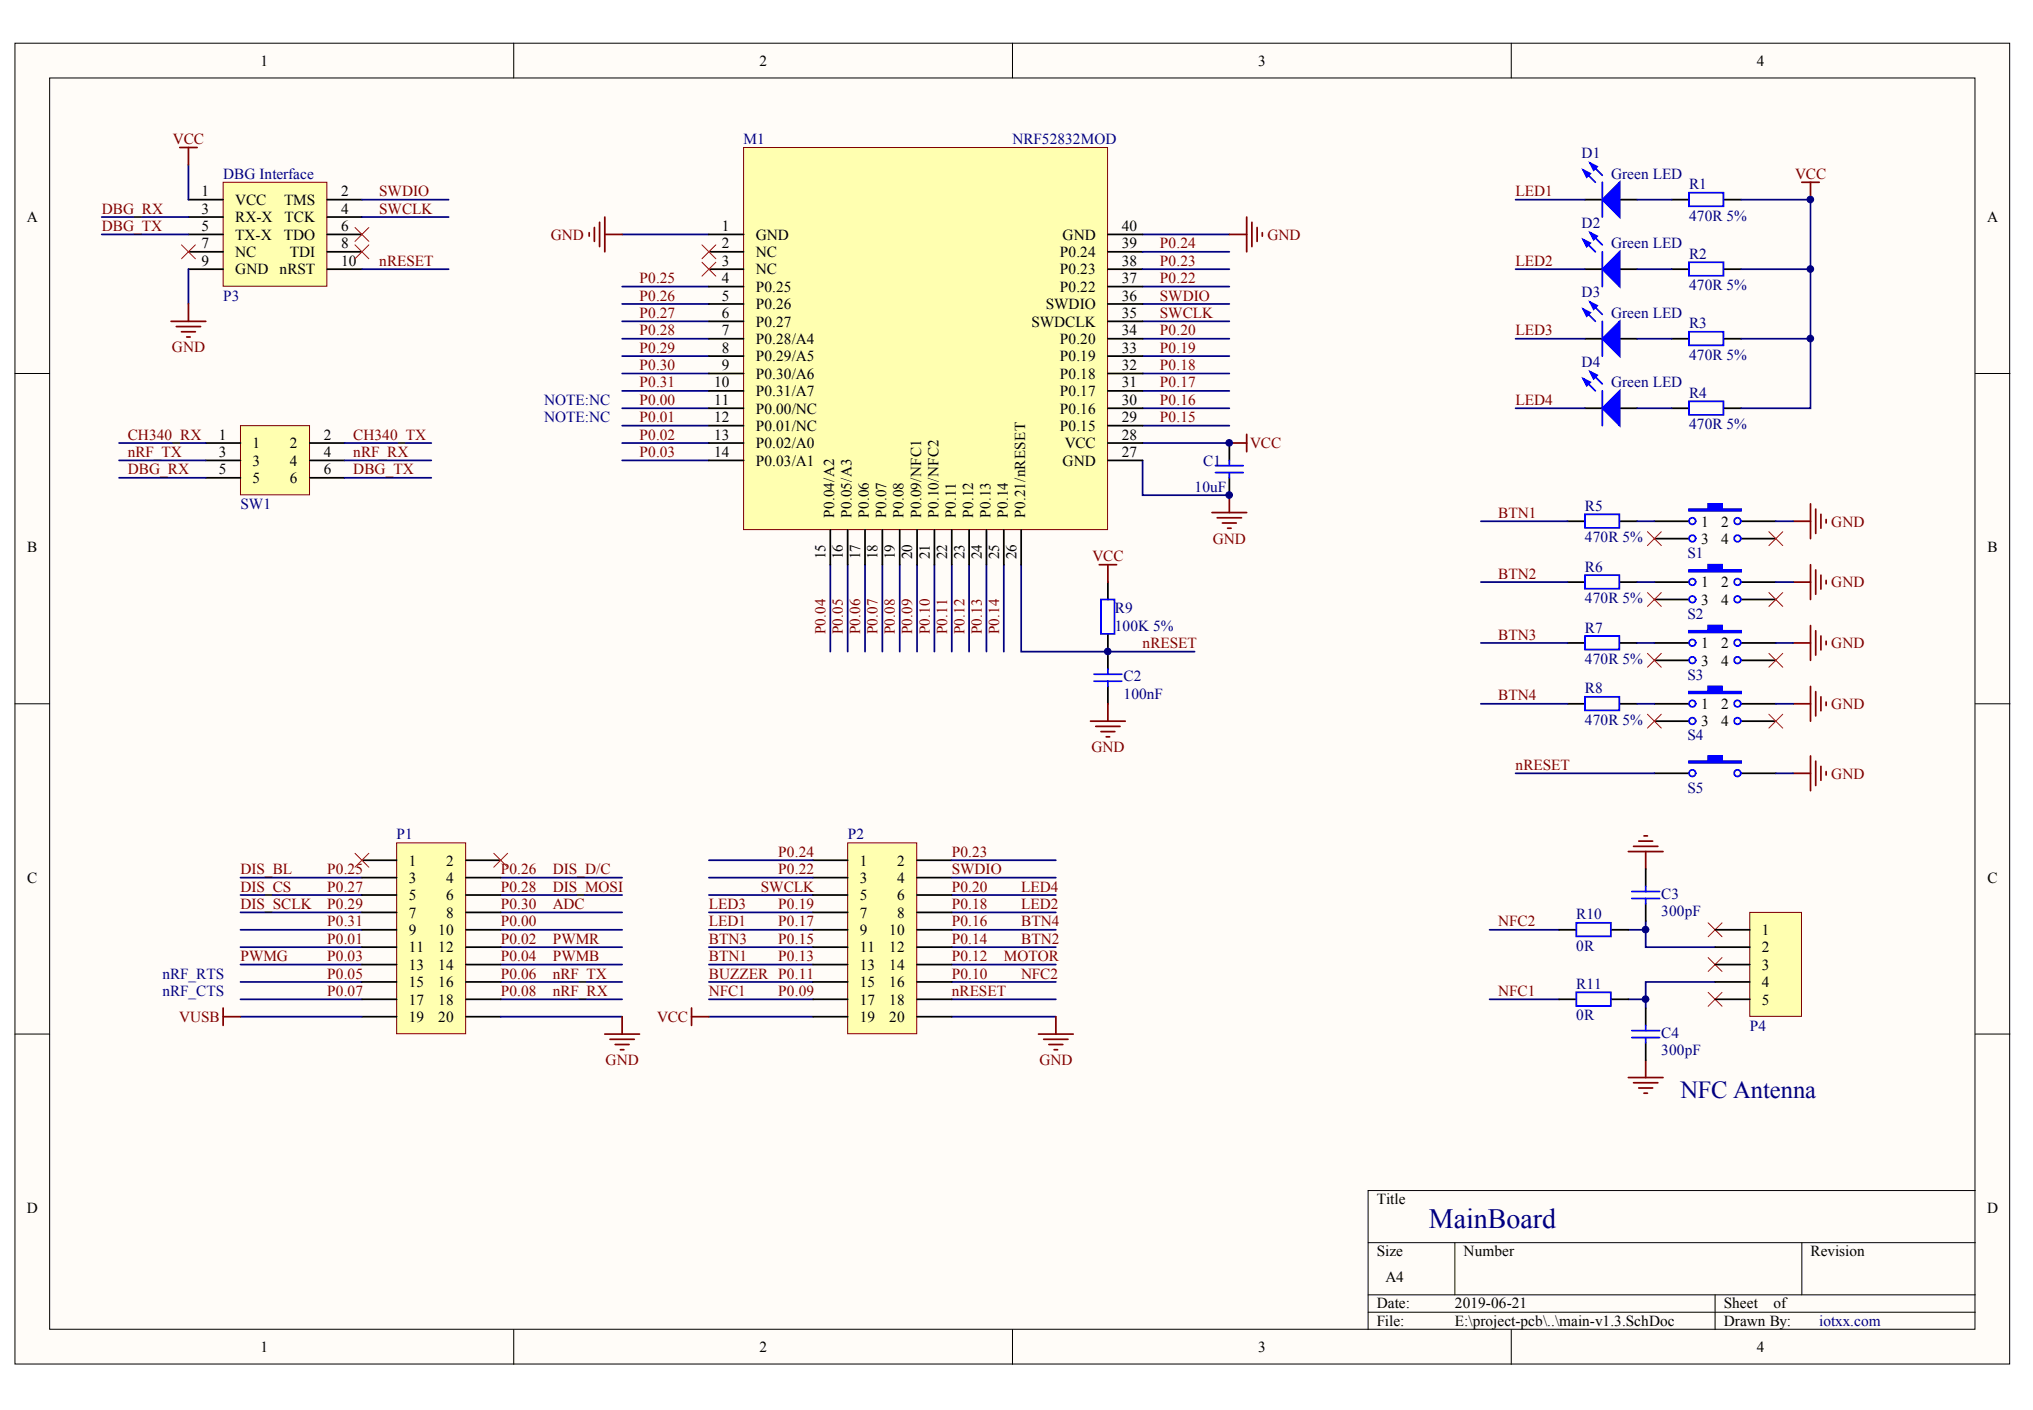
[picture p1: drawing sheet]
<svg xmlns="http://www.w3.org/2000/svg" width="287mm" height="199mm" viewBox="0 0 287 199" stroke-linecap="round" stroke-linejoin="round" font-family="sans-serif">
<g fill="#fffcf8" stroke="#000" stroke-width=".14">
<path d="M2.1 6.1h281.4v186.4h-281.4z"/>
<path d="M7 11h271.6v176.6h-271.6z"/>
</g>
<g fill="none" stroke="#000" stroke-width=".14">
<path d="M72.5 6.1v4.9M142.8 6.1v4.9M213.2 6.1v4.9M2.1 52.7h4.9M278.7 52.7h4.9M2.1 99.3h4.9M278.7 99.3h4.9M2.1 145.9h4.9M278.7 145.9h4.9M193 175.4h85.7M205.2 175.4v7.3M254.2 175.4v7.3"/>
<path d="M278.7 168h-85.7v19.6M72.5 187.6v4.9M142.8 187.6v4.9M193 182.7h85.7M193 185.2h85.7M213.2 187.6v4.9M242 182.7v4.9"/>
</g>
<path d="M31.5 25.7h14.6v14.7h-14.6z" fill="#ffffb0" stroke="#800000" stroke-width=".14"/>
<g fill="none" stroke="#000" stroke-width=".24">
<path d="M26.6 28.2h4.9M26.6 30.6h4.9M26.6 33.1h4.9M26.6 35.5h4.9M26.6 38h4.9M46.2 28.2h4.9M46.2 30.6h4.9M46.2 33.1h4.9M46.2 35.5h4.9M46.2 38h4.9M223.6 28.2h2.5M223.6 38h2.5"/>
<path d="M228.5 28.2h2.4M228.5 38h2.4M235.8 28.2h2.5M235.8 38h2.5M243.2 28.2h2.4M243.2 38h2.4M173.4 62.5v2.5M173.4 67.4v2.5M221.2 73.6h2.4M228.5 73.6h2.4M233.4 73.6h4.9M233.4 76h4.9"/>
<path d="M245.6 73.6h4.9M245.6 76h4.9M156.3 82.1v2.5M156.3 89.5v4.9M156.3 96.9v2.4M221.2 82.1h2.4M228.5 82.1h2.4M233.4 82.1h4.9M233.4 84.6h4.9M245.6 82.1h4.9M245.6 84.6h4.9M233.4 109.1h4.9"/>
<path d="M245.6 109.1h4.9"/>
</g>
<g fill="none" stroke="#000080" stroke-width=".24">
<path d="M14.3 30.6h12.3M14.3 33.1h12.3M26.6 23.3v4.9M26.6 38v4.9M51.1 30.6h12.2M51.1 28.2h12.2M51.1 38h12.2M87.8 33.1h12.2M161.2 33.1h12.2M213.8 28.2h9.8M213.8 38h9.8M230.9 28.2h4.9"/>
<path d="M230.9 38h4.9M245.6 28.2h9.8v9.8h-9.8M87.8 40.4h12.2M87.8 42.9h12.2M87.8 45.3h12.2M87.8 47.8h12.2M87.8 50.3h12.2M87.8 52.7h12.2M87.8 55.2h12.2M87.8 57.6h12.2M161.2 40.4h12.2M161.2 42.9h12.2"/>
<path d="M161.2 45.3h12.2M161.2 47.8h12.2M161.2 50.3h12.2M161.2 52.7h12.2M161.2 55.2h12.2M161.2 57.6h12.2M87.8 60.1h12.2M87.8 62.5h12.2M87.8 65h12.2M117.1 79.7v12.3M119.6 79.7v12.3M122 79.7v12.3"/>
<path d="M124.5 79.7v12.3M126.9 79.7v12.3M129.4 79.7v12.3M131.8 79.7v12.3M134.3 79.7v12.3M136.7 79.7v12.3M139.2 79.7v12.3M141.6 79.7v12.3M144.1 79.7v12.3h24.4M161.2 65v4.9h12.2M161.2 60.1h12.2M161.2 62.5h12.2"/>
<path d="M208.9 73.6h12.3M230.9 73.6h2.5M250.5 73.6h2.5M208.9 82.1h12.3M230.9 82.1h2.5M250.5 82.1h2.5M213.8 109.1h19.6M250.5 109.1h2.5M33.9 123.8h17.2M33.9 126.3h17.2M33.9 128.7h17.2M33.9 131.2h17.2"/>
<path d="M33.9 133.7h17.2M33.9 136.1h17.2M33.9 138.6h17.2M70.6 123.8h17.2M70.6 126.3h17.2M70.6 128.7h17.2M70.6 131.2h17.2M70.6 133.7h17.2M70.6 136.1h17.2M70.6 138.6h17.2M100 126.3h14.7M100 128.7h14.7"/>
<path d="M100 131.2h14.7M100 133.7h14.7M100 136.1h14.7M100 138.6h14.7M134.3 126.3h14.7M134.3 128.7h14.7M134.3 131.2h14.7M134.3 133.7h14.7M134.3 136.1h14.7M134.3 138.6h14.7M33.9 141h17.2M70.6 141h17.2"/>
<path d="M100 141h14.7M100 143.5h14.7M134.3 141h14.7M134.3 143.5h14.7"/>
</g>
<g fill="none" stroke="#800000" stroke-width=".24">
<path d="M25.4 20.8h2.4M26.6 20.8v2.5M83.1 32.8v.5M83.9 32.1v2M84.6 31.4v3.4M85.3 30.6v4.9M85.3 33.1h2.5M173.4 33.1h2.5M175.9 30.6v4.9M176.6 31.4v3.4M177.3 32.1v2M178.1 32.8v.5"/>
<path d="M24.1 45.3h4.9M24.9 46.1h3.4M25.6 46.8h2M26.3 47.6h.5M26.6 42.9v2.4M155.1 79.7h2.4M156.3 79.7v2.4M171 72.3h4.9M171.7 73.1h3.4M172.5 73.8h1.9M173.2 74.5h.5M173.4 69.9v2.4"/>
<path d="M173.4 62.5h2.5M175.9 61.3v2.4M253 73.6h2.4M255.4 71.1v4.9M255.4 79.7v4.9M256.2 71.8v3.5M256.9 72.6v1.9M257.6 73.3v.5M156.3 99.3v2.5M253 82.1h2.4M256.2 80.4v3.5M256.9 81.2v1.9"/>
<path d="M257.6 81.9v.5M153.9 101.8h4.8M154.6 102.5h3.4M155.3 103.2h2M156.1 104h.4M253 109.1h2.4M255.4 106.7v4.9M256.2 107.4v3.4M256.9 108.1v2M257.6 108.9v.5"/>
</g>
<path d="M25.6 34.6l2 1.9M27.6 34.6l-2 1.9M232.4 75l2 2M234.4 75l-2 2M249.5 75l2 2M251.5 75l-2 2M232.4 83.6l2 2M234.4 83.6l-2 2M249.5 83.6l2 2M251.5 83.6l-2 2" fill="none" stroke="#f00" stroke-width=".14"/>
<g fill="#00f" stroke="#00f" stroke-width=".24">
<path d="M228.5 35.5v4.9l-2.4-2.4z"/>
<path d="M223.4 33.8l.9 .5-.5 .5z"/>
<path d="M224.3 32.8l1 .5-.5 .5z"/>
<path d="M228.5 25.7v4.9l-2.4-2.4z"/>
<path d="M223.4 24l.9 .5-.5 .5z"/>
<path d="M224.3 23l1 .5-.5 .5z"/>
<path d="M238.3 71.8h2.7v-.7h1.9v.7h2.7v.3h-7.3z" fill-rule="evenodd"/>
<path d="M238.3 80.4h2.7v-.7h1.9v.7h2.7v.3h-7.3z" fill-rule="evenodd"/>
<path d="M238.3 107.4h2.7v-.7h1.9v.7h2.7v.3h-7.3z" fill-rule="evenodd"/>
</g>
<g fill="none" stroke="#00f" stroke-width=".24">
<path d="M223.4 33.8l1.7 1.7M223.4 24l1.7 1.7M224.3 32.8l1.8 1.8M224.3 23l1.8 1.7M226.1 25.7v4.9M226.1 35.5v4.9M238.3 37h4.8v1.9h-4.8zM238.3 27.2h4.8v1.9h-4.8zM171.5 65.7h3.9M171.5 66.7h3.9M173.4 65v.7M173.4 66.7v.7"/>
<path d="M223.6 72.6h4.8v1.9h-4.8zM154.3 95.1h4M154.3 96.1h4M155.3 84.6h1.9v4.9h-1.9zM156.3 94.4v.7M156.3 96.1v.8M223.6 81.2h4.8v1.9h-4.8z"/>
<circle cx="238.8" cy="76" r=".47"/>
<circle cx="238.8" cy="73.5" r=".47"/>
<circle cx="245.1" cy="76" r=".47"/>
<circle cx="245.1" cy="73.5" r=".47"/>
<circle cx="238.8" cy="84.6" r=".47"/>
<circle cx="238.8" cy="82.1" r=".47"/>
<circle cx="245.1" cy="84.6" r=".47"/>
<circle cx="245.1" cy="82.1" r=".47"/>
<circle cx="238.8" cy="109.1" r=".47"/>
<circle cx="245.1" cy="109.1" r=".47"/>
</g>
<path d="M104.9 20.8h51.3v53.9h-51.3z" fill="#ffffb0" stroke="#800000" stroke-width=".14"/>
<g fill="none" stroke="#000" stroke-width=".24">
<path d="M100 33.1h4.9M100 35.5h4.9M100 38h4.9M156.3 33.1h4.9M156.3 35.5h4.9M156.3 38h4.9M100 40.4h4.9M100 42.9h4.9M100 45.3h4.9M100 47.8h4.9M100 50.3h4.9M100 52.7h4.9"/>
<path d="M100 55.2h4.9M100 57.6h4.9M156.3 40.4h4.9M156.3 42.9h4.9M156.3 45.3h4.9M156.3 47.8h4.9M156.3 50.3h4.9M156.3 52.7h4.9M156.3 55.2h4.9M156.3 57.6h4.9M100 60.1h4.9M100 62.5h4.9"/>
<path d="M100 65h4.9M117.1 74.8v4.9M119.6 74.8v4.9M122 74.8v4.9M124.5 74.8v4.9M126.9 74.8v4.9M129.4 74.8v4.9M131.8 74.8v4.9M134.3 74.8v4.9M136.7 74.8v4.9M139.2 74.8v4.9M141.6 74.8v4.9"/>
<path d="M144.1 74.8v4.9M156.3 60.1h4.9M156.3 62.5h4.9M156.3 65h4.9"/>
</g>
<path d="M230.5 119.4h3.4M231.2 118.7h1.9M231.9 118h.5M229.7 120.2h4.9M232.2 120.2v2.4M229.7 152.1h4.9M230.5 152.8h3.4M231.2 153.5h1.9M231.9 154.3h.5M232.2 149.6v2.5" fill="none" stroke="#800000" stroke-width=".24"/>
<path d="M210.1 131.2h9.8M229.7 131.2h2.5v2.5h9.8M232.2 130v1.2M242 138.6h-9.8v2.4h-2.5M210.1 141h9.8M232.2 141v1.2" fill="none" stroke="#000080" stroke-width=".24"/>
<path d="M241 130.2l1.9 2M241 135.1l1.9 2M242.9 130.2l-1.9 2M242.9 135.1l-1.9 2M241 140l1.9 2M242.9 140l-1.9 2" fill="none" stroke="#f00" stroke-width=".14"/>
<path d="M246.9 128.7h7.2v14.7h-7.2z" fill="#ffffb0" stroke="#800000" stroke-width=".14"/>
<g fill="none" stroke="#000" stroke-width=".24">
<path d="M223.6 57.6h2.5M223.6 47.8h2.5M228.5 57.6h2.4M228.5 47.8h2.4M235.8 57.6h2.5M235.8 47.8h2.5M243.2 57.6h2.4M243.2 47.8h2.4M221.2 90.7h2.4M221.2 99.3h2.4M228.5 90.7h2.4M228.5 99.3h2.4"/>
<path d="M233.4 90.7h4.9M233.4 93.2h4.9M233.4 99.3h4.9M245.6 90.7h4.9M245.6 93.2h4.9M245.6 99.3h4.9M233.4 101.8h4.9M245.6 101.8h4.9M219.9 131.2h2.5M227.3 131.2h2.4M232.2 122.6v2.5M232.2 127.5v2.5"/>
<path d="M242 131.2h4.9M242 133.7h4.9M242 136.1h4.9M242 138.6h4.9M219.9 141h2.5M227.3 141h2.4M232.2 142.2v2.5M232.2 147.1v2.5M242 141h4.9"/>
</g>
<g fill="none" stroke="#00f" stroke-width=".24">
<path d="M223.4 53.4l1.7 1.8M223.4 43.6l1.7 1.7M224.3 52.5l1.8 1.7M224.3 42.6l1.8 1.8M226.1 45.3v5M226.1 55.2v4.9M238.3 56.6h4.8v1.9h-4.8zM238.3 46.8h4.8v1.9h-4.8zM223.6 89.7h4.8v2h-4.8zM223.6 98.3h4.8v1.9h-4.8zM222.4 130.2h4.9v1.9h-4.9zM230.2 125.8h3.9"/>
<path d="M230.2 126.8h3.9M232.2 125.1v.7M232.2 126.8v.7M222.4 140h4.9v1.9h-4.9zM230.2 145.4h3.9M230.2 146.4h3.9M232.2 144.7v.7M232.2 146.4v.7"/>
<circle cx="238.8" cy="93.2" r=".47"/>
<circle cx="238.8" cy="99.3" r=".47"/>
<circle cx="238.8" cy="90.7" r=".47"/>
<circle cx="245.1" cy="93.2" r=".47"/>
<circle cx="245.1" cy="99.3" r=".47"/>
<circle cx="245.1" cy="90.7" r=".47"/>
<circle cx="238.8" cy="101.7" r=".47"/>
<circle cx="245.1" cy="101.7" r=".47"/>
</g>
<g fill="none" stroke="#f00" stroke-width=".14">
<path d="M50.1 32.1l1.9 2M50.1 34.6l1.9 1.9M52 32.1l-1.9 2M52 34.6l-1.9 1.9M99 34.6l2 1.9M99 37l2 2M101 34.6l-2 1.9M101 37l-2 2M232.4 92.2l2 2M234.4 92.2l-2 2M249.5 92.2l2 2M251.5 92.2l-2 2"/>
<path d="M232.4 100.8l2 1.9M234.4 100.8l-2 1.9M249.5 100.8l2 1.9M251.5 100.8l-2 1.9"/>
</g>
<g fill="none" stroke="#000080" stroke-width=".24">
<path d="M161.2 38h12.2M161.2 35.5h12.2M255.4 38v19.6h-9.8M213.8 57.6h9.8M213.8 47.8h9.8M230.9 57.6h4.9M230.9 47.8h4.9M245.6 47.8h9.8M208.9 90.7h12.3M208.9 99.3h12.3M230.9 90.7h2.5M230.9 99.3h2.5"/>
<path d="M250.5 90.7h2.5M250.5 99.3h2.5"/>
</g>
<g fill="none" stroke="#800000" stroke-width=".24">
<path d="M254.2 25.7h2.4M255.4 25.7v2.5M253 90.7h2.4M253 99.3h2.4M255.4 88.3v4.9M255.4 96.9v4.9M256.2 89v3.4M256.2 97.6v3.4M256.9 89.7v2M256.9 98.3v2M257.6 90.5v.5M257.6 99.1v.5"/>
<path d="M97.6 142.2v2.5M97.6 143.5h2.4M146.5 145.9h4.9M147.2 146.7h3.5M148 147.4h1.9M148.7 148.1h.5M149 143.5v2.4"/>
</g>
<g fill="#00f" stroke="#00f" stroke-width=".24">
<path d="M228.5 55.2v4.9l-2.4-2.5z"/>
<path d="M223.4 53.4l.9 .5-.5 .5z"/>
<path d="M224.3 52.5l1 .5-.5 .4z"/>
<path d="M228.5 45.3v5l-2.4-2.5z"/>
<path d="M223.4 43.6l.9 .5-.5 .5z"/>
<path d="M224.3 42.6l1 .5-.5 .5z"/>
<path d="M238.3 89h2.7v-.7h1.9v.7h2.7v.3h-7.3z" fill-rule="evenodd"/>
<path d="M238.3 97.6h2.7v-.7h1.9v.7h2.7v.2h-7.3z" fill-rule="evenodd"/>
</g>
<path d="M56 118.9h9.7v27h-9.7z" fill="#ffffb0" stroke="#800000" stroke-width=".14"/>
<g fill="none" stroke="#000" stroke-width=".24">
<path d="M51.1 121.4h4.9M51.1 123.8h4.9M51.1 126.3h4.9M51.1 128.7h4.9M51.1 131.2h4.9M51.1 133.7h4.9M51.1 136.1h4.9M51.1 138.6h4.9M65.7 121.4h4.9M65.7 123.8h4.9M65.7 126.3h4.9M65.7 128.7h4.9"/>
<path d="M65.7 131.2h4.9M65.7 133.7h4.9M65.7 136.1h4.9M65.7 138.6h4.9M51.1 141h4.9M51.1 143.5h4.9M65.7 141h4.9M65.7 143.5h4.9"/>
</g>
<path d="M119.6 118.9h9.7v27h-9.7z" fill="#ffffb0" stroke="#800000" stroke-width=".14"/>
<g fill="none" stroke="#000" stroke-width=".24">
<path d="M114.7 121.4h4.9M114.7 123.8h4.9M114.7 126.3h4.9M114.7 128.7h4.9M114.7 131.2h4.9M114.7 133.7h4.9M114.7 136.1h4.9M114.7 138.6h4.9M129.4 121.4h4.9M129.4 123.8h4.9M129.4 126.3h4.9M129.4 128.7h4.9"/>
<path d="M129.4 131.2h4.9M129.4 133.7h4.9M129.4 136.1h4.9M129.4 138.6h4.9M114.7 141h4.9M114.7 143.5h4.9M129.4 141h4.9M129.4 143.5h4.9"/>
</g>
<path d="M100 121.4h14.7M100 123.8h14.7M134.3 121.4h14.7M134.3 123.8h14.7M33.9 143.5h17.2M70.6 143.5h17.2" fill="none" stroke="#000080" stroke-width=".24"/>
<path d="M31.5 142.2v2.5M31.5 143.5h2.4M85.3 145.9h4.9M86.1 146.7h3.4M86.8 147.4h1.9M87.5 148.1h.5M87.8 143.5v2.4" fill="none" stroke="#800000" stroke-width=".24"/>
<path d="M50.1 120.4l1.9 2M52 120.4l-1.9 2M69.7 120.4l1.9 2M71.6 120.4l-1.9 2" fill="none" stroke="#f00" stroke-width=".14"/>
<path d="M33.9 60.1h9.8v9.7h-9.8z" fill="#ffffb0" stroke="#800000" stroke-width=".14"/>
<path d="M29 62.5h4.9M29 65h4.9M29 67.4h4.9M43.7 62.5h4.9M43.7 65h4.9M43.7 67.4h4.9" fill="none" stroke="#000" stroke-width=".24"/>
<path d="M16.8 67.4h12.2M16.8 62.5h12.2M16.8 65h12.2M48.6 67.4h12.2M48.6 62.5h12.2M48.6 65h12.2" fill="none" stroke="#000080" stroke-width=".24"/>
<g fill="#000080" stroke="#000080" stroke-width=".14">
<circle cx="156.3" cy="91.9" r=".47"/>
<circle cx="173.4" cy="69.9" r=".47"/>
<circle cx="173.4" cy="62.5" r=".47"/>
<circle cx="232.1" cy="141" r=".47"/>
<circle cx="232.1" cy="131.2" r=".47"/>
<circle cx="255.4" cy="47.8" r=".47"/>
<circle cx="255.4" cy="38" r=".47"/>
<circle cx="255.4" cy="28.1" r=".47"/>
</g>
<text font-size="3.9" fill="#000080" x="201.6" y="173.2">MainBoard</text>
<text font-size="3.5" fill="#000080" x="237.1" y="154.9">NFC Antenna</text>
<g font-size="2.2">
<text x="36.8" y="9.3">1</text>
<text x="107.1" y="9.3">2</text>
<text x="177.5" y="9.3">3</text>
<text x="247.9" y="9.3">4</text>
<text x="28.4" y="27.7">1</text>
<text x="33.2" y="28.9">VCC</text>
<text x="40.1" y="28.9">TMS</text>
<text x="48.1" y="27.7">2</text>
<text x="3.8" y="31.3">A</text>
<text x="28.4" y="30.1">3</text>
<text x="28.4" y="32.6">5</text>
<text x="28.4" y="35.1">7</text>
<text x="33.2" y="31.4">RX-X</text>
<text x="33.2" y="33.8">TX-X</text>
<text x="40" y="33.8">TDO</text>
<text x="40.1" y="31.4">TCK</text>
<text x="48.1" y="30.1">4</text>
<text x="48.1" y="32.6">6</text>
<text x="48.1" y="35.1">8</text>
<text x="101.8" y="32.6">1</text>
<text x="101.8" y="35.1">2</text>
<text x="106.6" y="33.8">GND</text>
<text x="149.9" y="33.8">GND</text>
<text x="158.3" y="35.1">39</text>
<text x="158.3" y="32.6">40</text>
<text x="280.4" y="31.3">A</text>
<text x="28.4" y="37.5">9</text>
<text x="33.2" y="36.3">NC</text>
<text x="33.2" y="38.7">GND</text>
<text x="39.4" y="38.7">nRST</text>
<text x="40.9" y="36.3">TDI</text>
<text x="48.1" y="37.5">10</text>
<text x="101.8" y="37.5">3</text>
<text x="101.8" y="40">4</text>
<text x="106.6" y="36.3">NC</text>
<text x="106.6" y="38.7">NC</text>
<text x="106.6" y="41.2">P0.25</text>
<text x="149.5" y="41.2">P0.22</text>
<text x="149.5" y="38.7">P0.23</text>
<text x="149.5" y="36.3">P0.24</text>
<text x="158.3" y="40">37</text>
<text x="158.3" y="37.5">38</text>
<text x="101.8" y="42.4">5</text>
<text x="101.8" y="44.9">6</text>
<text x="101.8" y="47.3">7</text>
<text x="106.6" y="43.6">P0.26</text>
<text x="106.6" y="46.1">P0.27</text>
<text x="145.5" y="46.1">SWDCLK</text>
<text x="147.5" y="43.6">SWDIO</text>
<text x="158.3" y="47.3">34</text>
<text x="158.3" y="44.9">35</text>
<text x="158.3" y="42.4">36</text>
<text x="101.8" y="49.8">8</text>
<text x="101.8" y="52.2">9</text>
<text x="106.6" y="48.5">P0.28/A4</text>
<text x="106.6" y="51">P0.29/A5</text>
<text x="106.6" y="53.5">P0.30/A6</text>
<text x="149.5" y="53.5">P0.18</text>
<text x="149.5" y="51">P0.19</text>
<text x="149.5" y="48.5">P0.20</text>
<text x="158.3" y="52.2">32</text>
<text x="158.3" y="49.8">33</text>
<text x="100.7" y="54.7">10</text>
<text x="100.7" y="57.1">11</text>
<text x="100.7" y="59.6">12</text>
<text x="106.6" y="55.9">P0.31/A7</text>
<text x="106.6" y="58.4">P0.00/NC</text>
<text x="149.5" y="58.4">P0.16</text>
<text x="149.5" y="55.9">P0.17</text>
<text x="158.3" y="59.6">29</text>
<text x="158.3" y="57.1">30</text>
<text x="158.3" y="54.7">31</text>
<text x="30.9" y="62">1</text>
<text x="30.9" y="64.5">3</text>
<text x="35.6" y="63.3">1</text>
<text x="35.6" y="65.7">3</text>
<text x="40.9" y="63.3">2</text>
<text x="40.9" y="65.7">4</text>
<text x="45.7" y="62">2</text>
<text x="45.7" y="64.5">4</text>
<text x="100.7" y="62">13</text>
<text x="100.7" y="64.5">14</text>
<text x="106.6" y="60.8">P0.01/NC</text>
<text x="106.6" y="63.3">P0.02/A0</text>
<text x="106.6" y="65.7">P0.03/A1</text>
<text x="149.5" y="60.8">P0.15</text>
<text x="149.9" y="65.7">GND</text>
<text x="150.2" y="63.3">VCC</text>
<text x="158.3" y="64.5">27</text>
<text x="158.3" y="62">28</text>
<text x="30.9" y="66.9">5</text>
<text x="35.6" y="68.2">5</text>
<text x="40.9" y="68.2">6</text>
<text x="45.7" y="66.9">6</text>
<text x="3.8" y="77.9">B</text>
<text x="240" y="74.3">1</text>
<text x="240" y="76.8">3</text>
<text x="242.8" y="74.3">2</text>
<text x="242.8" y="76.8">4</text>
<text x="280.4" y="77.9">B</text>
<text x="240" y="82.9">1</text>
<text x="242.8" y="82.9">2</text>
<text x="240" y="85.3">3</text>
<text x="242.8" y="85.3">4</text>
<text x="240" y="91.5">1</text>
<text x="240" y="93.9">3</text>
<text x="242.8" y="91.5">2</text>
<text x="242.8" y="93.9">4</text>
<text x="240" y="100.1">1</text>
<text x="242.8" y="100.1">2</text>
<text x="240" y="102.5">3</text>
<text x="242.8" y="102.5">4</text>
<text x="3.8" y="124.5">C</text>
<text x="57.7" y="122.1">1</text>
<text x="57.7" y="124.6">3</text>
<text x="62.9" y="122.1">2</text>
<text x="62.9" y="124.6">4</text>
<text x="121.3" y="122.1">1</text>
<text x="121.3" y="124.6">3</text>
<text x="126.6" y="122.1">2</text>
<text x="126.6" y="124.6">4</text>
<text x="280.4" y="124.5">C</text>
<text x="57.7" y="127">5</text>
<text x="57.7" y="129.5">7</text>
<text x="57.7" y="131.9">9</text>
<text x="61.8" y="131.9">10</text>
<text x="62.9" y="127">6</text>
<text x="62.9" y="129.5">8</text>
<text x="121.3" y="127">5</text>
<text x="121.3" y="129.5">7</text>
<text x="121.3" y="131.9">9</text>
<text x="125.5" y="131.9">10</text>
<text x="126.6" y="127">6</text>
<text x="126.6" y="129.5">8</text>
<text x="248.6" y="131.9">1</text>
<text x="57.7" y="134.4">11</text>
<text x="57.7" y="136.9">13</text>
<text x="61.8" y="134.4">12</text>
<text x="61.8" y="136.9">14</text>
<text x="121.3" y="134.4">11</text>
<text x="121.3" y="136.9">13</text>
<text x="125.5" y="134.4">12</text>
<text x="125.5" y="136.9">14</text>
<text x="248.6" y="134.4">2</text>
<text x="248.6" y="136.9">3</text>
<text x="57.7" y="139.3">15</text>
<text x="57.7" y="141.8">17</text>
<text x="61.8" y="139.3">16</text>
<text x="61.8" y="141.8">18</text>
<text x="121.3" y="139.3">15</text>
<text x="121.3" y="141.8">17</text>
<text x="125.5" y="139.3">16</text>
<text x="125.5" y="141.8">18</text>
<text x="248.6" y="139.3">4</text>
<text x="248.6" y="141.8">5</text>
<text x="57.7" y="144.2">19</text>
<text x="61.8" y="144.2">20</text>
<text x="121.3" y="144.2">19</text>
<text x="125.5" y="144.2">20</text>
<text x="3.8" y="171.1">D</text>
<text x="194.2" y="169.9">Title</text>
<text x="280.3" y="171.1">D</text>
<text x="194.2" y="177.3">Size</text>
<text x="206.5" y="177.3">Number</text>
<text x="255.4" y="177.3">Revision</text>
<text x="194.2" y="184.6">Date:</text>
<text x="195.5" y="181">A4</text>
<text x="205.2" y="184.6">2019-06-21</text>
<text x="243.2" y="184.6">Sheet</text>
<text x="250.2" y="184.6">of</text>
<text x="36.8" y="190.8">1</text>
<text x="107.1" y="190.8">2</text>
<text x="177.5" y="190.8">3</text>
<text x="194.2" y="187.1">File:</text>
<text x="205.2" y="187.1">E:\project-pcb\..\main-v1.3.SchDoc</text>
<text x="243.2" y="187.1">Drawn By:</text>
<text x="247.9" y="190.8">4</text>
</g>
<g font-size="2.2" fill="#800000">
<text x="24.4" y="20.3">VCC</text>
<text x="53.5" y="27.7">SWDIO</text>
<text x="213.8" y="27.7">LED1</text>
<text x="253.2" y="25.2">VCC</text>
<text x="14.3" y="32.6">DBG_TX</text>
<text x="14.3" y="30.1">DBG_RX</text>
<text x="53.5" y="30.1">SWCLK</text>
<text x="77.7" y="33.8">GND</text>
<text x="163.6" y="35.1">P0.24</text>
<text x="178.8" y="33.8">GND</text>
<text x="53.5" y="37.5">nRESET</text>
<text x="90.2" y="40">P0.25</text>
<text x="163.6" y="40">P0.22</text>
<text x="163.6" y="37.5">P0.23</text>
<text x="213.8" y="37.5">LED2</text>
<text x="90.2" y="42.4">P0.26</text>
<text x="90.2" y="44.9">P0.27</text>
<text x="90.2" y="47.3">P0.28</text>
<text x="163.6" y="47.3">P0.20</text>
<text x="163.6" y="44.9">SWCLK</text>
<text x="163.6" y="42.4">SWDIO</text>
<text x="213.8" y="47.3">LED3</text>
<text x="24.3" y="49.7">GND</text>
<text x="90.2" y="49.8">P0.29</text>
<text x="90.2" y="52.2">P0.30</text>
<text x="163.6" y="52.2">P0.18</text>
<text x="163.6" y="49.8">P0.19</text>
<text x="90.2" y="54.7">P0.31</text>
<text x="90.2" y="57.1">P0.00</text>
<text x="90.2" y="59.6">P0.01</text>
<text x="163.6" y="59.6">P0.15</text>
<text x="163.6" y="57.1">P0.16</text>
<text x="163.6" y="54.7">P0.17</text>
<text x="213.8" y="57.1">LED4</text>
<text x="18" y="62">CH340_RX</text>
<text x="18" y="64.5">nRF_TX</text>
<text x="49.8" y="62">CH340_TX</text>
<text x="49.8" y="64.5">nRF_RX</text>
<text x="90.2" y="62">P0.02</text>
<text x="90.2" y="64.5">P0.03</text>
<text x="176.4" y="63.3">VCC</text>
<text x="18" y="66.9">DBG_RX</text>
<text x="49.8" y="66.9">DBG_TX</text>
<text x="171.1" y="76.7">GND</text>
<text x="211.4" y="73.1">BTN1</text>
<text x="258.4" y="74.3">GND</text>
<text x="154.1" y="79.2">VCC</text>
<text x="211.4" y="81.7">BTN2</text>
<text x="258.4" y="82.9">GND</text>
<text x="161.2" y="91.5">nRESET</text>
<text x="211.4" y="90.2">BTN3</text>
<text x="258.4" y="91.5">GND</text>
<text x="211.4" y="98.8">BTN4</text>
<text x="258.4" y="100.1">GND</text>
<text x="154" y="106.1">GND</text>
<text x="213.8" y="108.6">nRESET</text>
<text x="258.4" y="109.9">GND</text>
<text x="33.9" y="125.8">DIS_CS</text>
<text x="33.9" y="123.4">DIS_BL</text>
<text x="46.2" y="123.4">P0.25</text>
<text x="46.2" y="125.8">P0.27</text>
<text x="70.6" y="123.4">P0.26</text>
<text x="70.6" y="125.8">P0.28</text>
<text x="78" y="125.8">DIS_MOSI</text>
<text x="78" y="123.4">DIS_D/C</text>
<text x="107.3" y="125.8">SWCLK</text>
<text x="109.8" y="123.4">P0.22</text>
<text x="109.8" y="120.9">P0.24</text>
<text x="134.3" y="125.8">P0.20</text>
<text x="134.3" y="120.9">P0.23</text>
<text x="134.3" y="123.4">SWDIO</text>
<text x="144.1" y="125.8">LED4</text>
<text x="33.9" y="128.3">DIS_SCLK</text>
<text x="46.2" y="128.3">P0.29</text>
<text x="46.2" y="130.7">P0.31</text>
<text x="70.6" y="128.3">P0.30</text>
<text x="70.6" y="130.7">P0.00</text>
<text x="78" y="128.3">ADC</text>
<text x="100" y="130.7">LED1</text>
<text x="100" y="128.3">LED3</text>
<text x="109.8" y="130.7">P0.17</text>
<text x="109.8" y="128.3">P0.19</text>
<text x="134.3" y="130.7">P0.16</text>
<text x="134.3" y="128.3">P0.18</text>
<text x="144.1" y="130.7">BTN4</text>
<text x="144.1" y="128.3">LED2</text>
<text x="211.4" y="130.7">NFC2</text>
<text x="33.9" y="135.6">PWMG</text>
<text x="46.2" y="133.2">P0.01</text>
<text x="46.2" y="135.6">P0.03</text>
<text x="70.6" y="133.2">P0.02</text>
<text x="70.6" y="135.6">P0.04</text>
<text x="78" y="133.2">PWMR</text>
<text x="78" y="135.6">PWMB</text>
<text x="100" y="135.6">BTN1</text>
<text x="100" y="133.2">BTN3</text>
<text x="109.8" y="135.6">P0.13</text>
<text x="109.8" y="133.2">P0.15</text>
<text x="134.3" y="135.6">P0.12</text>
<text x="134.3" y="133.2">P0.14</text>
<text x="141.6" y="135.6">MOTOR</text>
<text x="144.1" y="133.2">BTN2</text>
<text x="46.2" y="138.1">P0.05</text>
<text x="46.2" y="140.5">P0.07</text>
<text x="70.6" y="138.1">P0.06</text>
<text x="70.6" y="140.5">P0.08</text>
<text x="78" y="140.5">nRF_RX</text>
<text x="78" y="138.1">nRF_TX</text>
<text x="100" y="140.5">NFC1</text>
<text x="100" y="138.1">BUZZER P0.11</text>
<text x="109.8" y="140.5">P0.09</text>
<text x="134.3" y="138.1">P0.10</text>
<text x="134.3" y="140.5">nRESET</text>
<text x="144.1" y="138.1">NFC2</text>
<text x="211.4" y="140.5">NFC1</text>
<text x="25.3" y="144.2">VUSB</text>
<text x="92.7" y="144.2">VCC</text>
<text x="85.4" y="150.3">GND</text>
<text x="146.6" y="150.3">GND</text>
</g>
<g font-size="2.2" fill="#000080">
<text x="104.9" y="20.3">M1</text>
<text x="142.8" y="20.3">NRF52832MOD</text>
<text x="223.1" y="22.3">D1</text>
<text x="31.5" y="25.2">DBG Interface</text>
<text x="227.3" y="25.2">Green LED</text>
<text x="238.3" y="26.7">R1</text>
<text x="223.1" y="32.1">D2</text>
<text x="227.3" y="35.1">Green LED</text>
<text x="238.3" y="31.1">470R 5%</text>
<text x="223.1" y="41.9">D3</text>
<text x="238.3" y="40.9">470R 5%</text>
<text x="238.3" y="36.5">R2</text>
<text x="31.5" y="42.4">P3</text>
<text x="227.3" y="44.9">Green LED</text>
<text x="238.3" y="46.3">R3</text>
<text x="223.1" y="51.7">D4</text>
<text x="238.3" y="50.8">470R 5%</text>
<text x="76.8" y="57.1">NOTE:NC</text>
<text x="76.8" y="59.6">NOTE:NC</text>
<text x="227.3" y="54.7">Green LED</text>
<text x="238.3" y="56.1">R4</text>
<text x="169.8" y="65.7">C1</text>
<text x="238.3" y="60.6">470R 5%</text>
<text x="33.9" y="71.8">SW1</text>
<text x="168.5" y="69.4">10uF</text>
<text x="223.6" y="76.5">470R 5%</text>
<text x="223.6" y="72.1">R5</text>
<text x="223.6" y="80.7">R6</text>
<text x="238" y="78.7">S1</text>
<text x="157.3" y="89">100K 5%</text>
<text x="157.3" y="86.6">R9</text>
<text x="223.6" y="85.1">470R 5%</text>
<text x="223.6" y="89.3">R7</text>
<text x="238" y="87.3">S2</text>
<text x="223.6" y="93.7">470R 5%</text>
<text x="238" y="95.9">S3</text>
<text x="158.5" y="98.6">100nF</text>
<text x="158.5" y="96.1">C2</text>
<text x="223.6" y="97.9">R8</text>
<text x="223.6" y="102.3">470R 5%</text>
<text x="238" y="104.5">S4</text>
<text x="238" y="111.8">S5</text>
<text x="56" y="118.5">P1</text>
<text x="119.6" y="118.5">P2</text>
<text x="222.4" y="129.7">R10</text>
<text x="234.4" y="129.3">300pF</text>
<text x="234.4" y="126.8">C3</text>
<text x="222.4" y="134.2">0R</text>
<text x="22.9" y="138.1">nRF_RTS</text>
<text x="22.9" y="140.5">nRF_CTS</text>
<text x="222.4" y="144">0R</text>
<text x="222.4" y="139.6">R11</text>
<text x="234.4" y="148.9">300pF</text>
<text x="234.4" y="146.4">C4</text>
<text x="246.9" y="145.4">P4</text>
<text x="256.6" y="187.1">iotxx.com</text>
</g>
<g font-size="2.1">
<text x="117.7" y="73.1" transform="rotate(-90 117.7 73.1)">P0.04/A2</text>
<text x="120.1" y="73.1" transform="rotate(-90 120.1 73.1)">P0.05/A3</text>
<text x="122.6" y="73.1" transform="rotate(-90 122.6 73.1)">P0.06</text>
<text x="125" y="73.1" transform="rotate(-90 125 73.1)">P0.07</text>
<text x="127.5" y="73.1" transform="rotate(-90 127.5 73.1)">P0.08</text>
<text x="129.9" y="73.1" transform="rotate(-90 129.9 73.1)">P0.09/NFC1</text>
<text x="132.4" y="73.1" transform="rotate(-90 132.4 73.1)">P0.10/NFC2</text>
<text x="134.8" y="73.1" transform="rotate(-90 134.8 73.1)">P0.11</text>
<text x="137.3" y="73.1" transform="rotate(-90 137.3 73.1)">P0.12</text>
<text x="139.7" y="73.1" transform="rotate(-90 139.7 73.1)">P0.13</text>
<text x="142.2" y="73.1" transform="rotate(-90 142.2 73.1)">P0.14</text>
<text x="144.6" y="73.1" transform="rotate(-90 144.6 73.1)">P0.21/nRESET</text>
<text x="116.5" y="78.9" transform="rotate(-90 116.5 78.9)">15</text>
<text x="118.9" y="78.9" transform="rotate(-90 118.9 78.9)">16</text>
<text x="121.4" y="78.9" transform="rotate(-90 121.4 78.9)">17</text>
<text x="123.8" y="78.9" transform="rotate(-90 123.8 78.9)">18</text>
<text x="126.3" y="78.9" transform="rotate(-90 126.3 78.9)">19</text>
<text x="128.7" y="78.9" transform="rotate(-90 128.7 78.9)">20</text>
<text x="131.2" y="78.9" transform="rotate(-90 131.2 78.9)">21</text>
<text x="133.6" y="78.9" transform="rotate(-90 133.6 78.9)">22</text>
<text x="136.1" y="78.9" transform="rotate(-90 136.1 78.9)">23</text>
<text x="138.5" y="78.9" transform="rotate(-90 138.5 78.9)">24</text>
<text x="140.9" y="78.9" transform="rotate(-90 140.9 78.9)">25</text>
<text x="143.4" y="78.9" transform="rotate(-90 143.4 78.9)">26</text>
</g>
<g font-size="2.1" fill="#800000">
<text x="116.5" y="89.5" transform="rotate(-90 116.5 89.5)">P0.04</text>
<text x="118.9" y="89.5" transform="rotate(-90 118.9 89.5)">P0.05</text>
<text x="121.4" y="89.5" transform="rotate(-90 121.4 89.5)">P0.06</text>
<text x="123.8" y="89.5" transform="rotate(-90 123.8 89.5)">P0.07</text>
<text x="126.3" y="89.5" transform="rotate(-90 126.3 89.5)">P0.08</text>
<text x="128.7" y="89.5" transform="rotate(-90 128.7 89.5)">P0.09</text>
<text x="131.2" y="89.5" transform="rotate(-90 131.2 89.5)">P0.10</text>
<text x="133.6" y="89.5" transform="rotate(-90 133.6 89.5)">P0.11</text>
<text x="136.1" y="89.5" transform="rotate(-90 136.1 89.5)">P0.12</text>
<text x="138.5" y="89.5" transform="rotate(-90 138.5 89.5)">P0.13</text>
<text x="140.9" y="89.5" transform="rotate(-90 140.9 89.5)">P0.14</text>
</g>
</svg>
